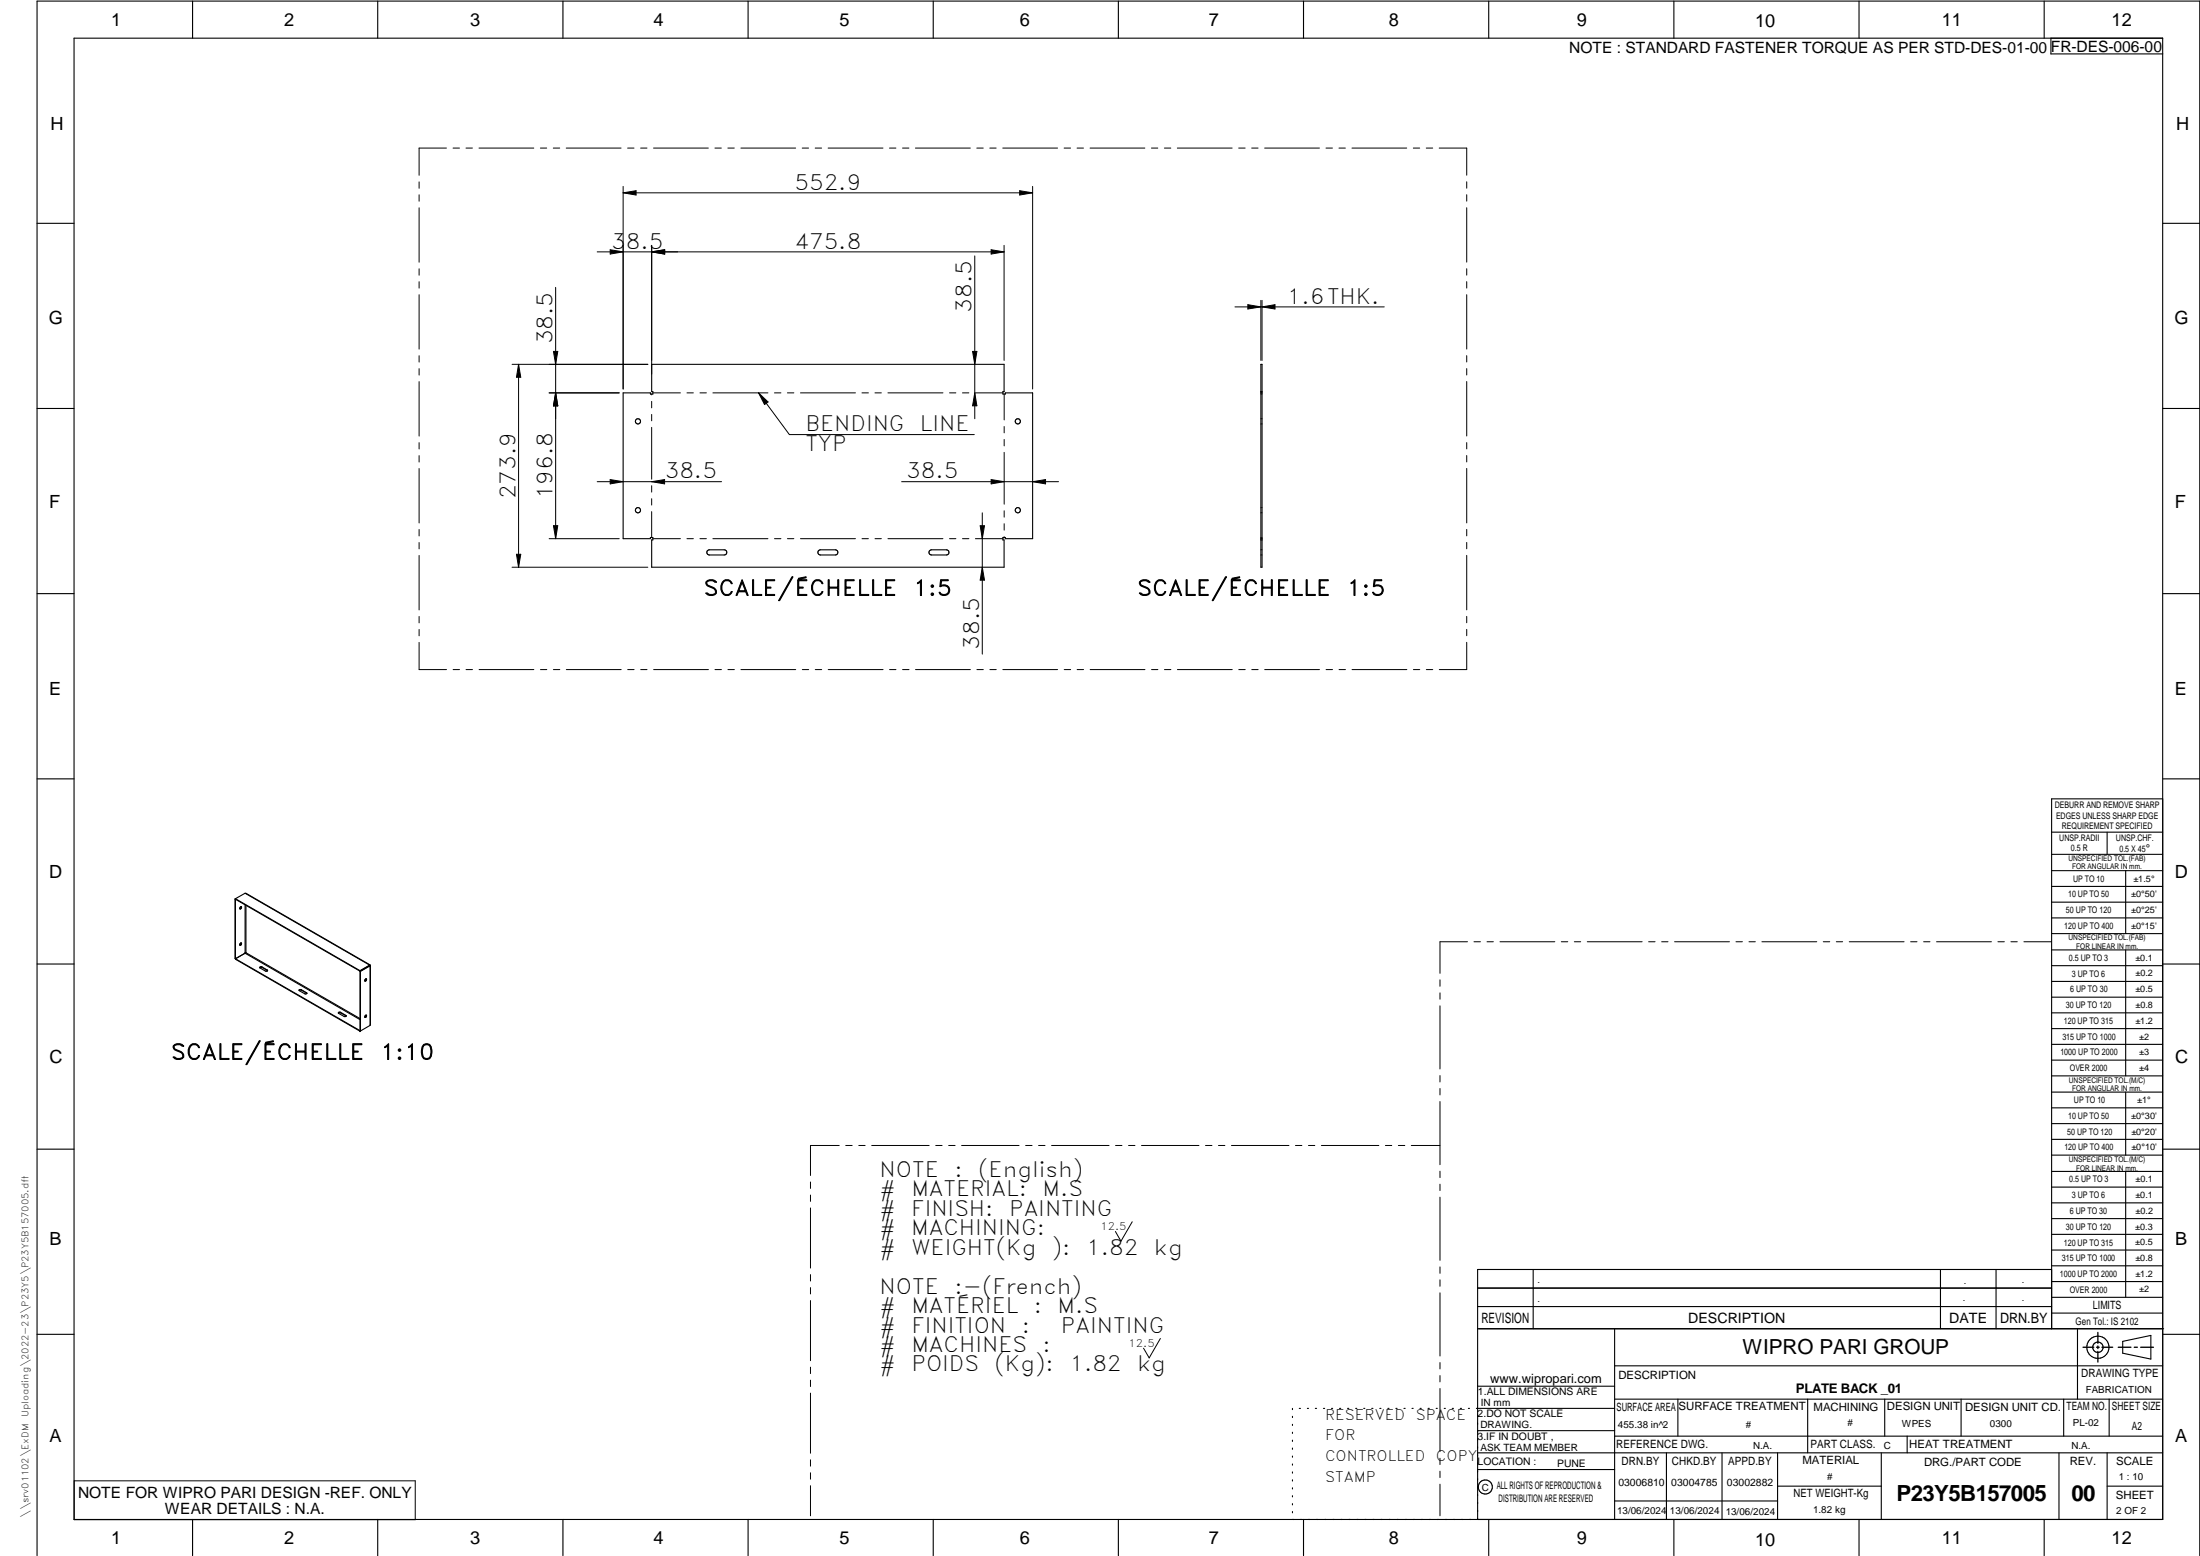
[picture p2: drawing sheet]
<svg xmlns="http://www.w3.org/2000/svg" width="594mm" height="420mm" viewBox="0 0 594 420" stroke-linecap="round" stroke-linejoin="round" font-family="sans-serif">
<g fill="none" stroke="#000" stroke-width=".3">
<path d="M20 10.3h564v400h-564zM52 .3v10M102 .3v10M152 .3v10M202 .3v10M252 .3v10M302 .3v10M352 .3v10M402 .3v10M452 .3v10M502 .3v10M552 .3v10"/>
<path d="M553.8 10.3v4.3h30.2M10 60.3h10M584 60.3h10M176 98.4h95.1v7.3h-.3v.7h.7v-.3h7.3v39.4h-7.3v-.4h-.7v.7h.3v7.4h-95.1v-7.4h.3v-.7h-.7v.4h-7.3v-39.4h7.3v.3h.7v-.7h-.3zM340.5 98.4h.3v54.8h-.3zM10 110.3h10M340.5 106.1h.3M340.5 105.7h.3M584 110.3h10M191.1 148.6l.5-.1h4a.7 .7 0 0 1 .7 .7 .7 .7 0 0 1-.7 .7l-4.3-.1-.4-.5zM221.1 148.6l.5-.1h4a.7 .7 0 0 1 .7 .7 .7 .7 0 0 1-.7 .7l-4.3-.1-.4-.5zM251.1 148.6l.5-.1h4a.7 .7 0 0 1 .6 .7 .7 .7 0 0 1-.6 .7l-4.3-.1-.4-.5z"/>
<path d="M340.5 145.5h.3M340.5 145.8h.3M10 160.3h10M584 160.3h10M10 210.3h10M584 215.7h-30v143.1M584 210.3h10M554 230.7h30M554 224.7h30M554 235.1h30M554 239.4h30M569 224.7v6"/>
<path d="M574 235.1v17M63.5 242.8l.1 16.1M63.5 242.8h.1M63.6 242.7l33.6 19.4M63.6 242.7v16.3l33.6 19.4M63.6 242.8l33.6 19.4M63.6 242.7l-.1 .1M63.6 242.8h.1M63.6 258.9l33.6 19.4M64.8 245l.3-.2a.29 .29 0 0 1 .1 .4 .29 .29 0 0 1-.5 .1zM64.8 254.8l.3-.2a.29 .29 0 0 1 .1 .4 .29 .29 0 0 1-.5 .1zM65.1 244.8l-.3 .6"/>
<path d="M65.1 254.6l-.3 .6M66.2 257.4l-2.6 1.5M66.2 257.3h.2M66.2 244.3v13.1M66.2 257.4l.1 .1M66.3 241.3l33.6 19.2M66.3 241.3l33.4 19.2M66.3 241.3l-2.7 1.4M66.3 257.5l30.9 17.8M66.4 244.5v12.8M66.4 257.3l30.8 17.7M66.4 257.3l-.1 .2"/>
<path d="M554 243.6h30M554 247.9h30M554 252.1h30M554 256.5h30M574 256.5v34M10 260.3h10M70.2 261.3l1.5 .9 .6-.1M70.8 261.1l1.4 .8M70.8 261.1l-.4-.1-.2 .3M70.8 261.1v.1M70.8 261.2l-.6 .1M70.8 261.2l1.4 .8"/>
<path d="M72.2 261.9l.1 .2M72.2 262v.1M72.2 261.9v.1M81.4 267.2l1.4 .9M81.4 267.2h-.6v.2l1.5 .9 .6-.1M81.4 267.2v.2M81.4 267.4h-.6M81.4 267.4l1.4 .8M82.8 268.1l.1 .1M82.8 268.2h.1M82.8 268.1v.1M91.4 273.6l1.5 .8h.6"/>
<path d="M92 273.5l1.4 .8M92 273.3v.2M92 273.5l-.6 .1M92 273.3l1.4 .9M92 273.3h-.5l-.1 .3M93.4 274.2v.1M93.4 274.2l.1 .2M93.4 274.3l.1 .1M97.2 262.1v16.3M97.2 262.2l.1 .1M97.2 278.3h.1M97.2 278.3l.1 .1"/>
<path d="M97.3 278.4h-.1M97.3 262.3v16.1M98.7 274.2l.1-.1a.29 .29 0 0 1 .1 .4 .29 .29 0 0 1-.4 .1zM98.9 264.3l-.4 .6M98.9 274.1l-.4 .6M99.7 260.5l.1 .1M99.8 260.6v.1M99.8 260.5l.1 .2M99.8 260.5h-.1M99.8 260.6l-2.6 1.5M99.8 260.7l.1 .1M99.8 260.7l-2.6 1.5"/>
<path d="M99.8 260.7h.1M99.9 260.7h-.1M99.9 260.7v16M99.9 260.8v16.1l-2.6 1.5M99.9 260.8l-2.6 1.5M100 260.9h-.1M554 260.8h30M554 265h30M554 269.3h30M554 273.5h30M554 277.7h30M584 260.3h10"/>
<path d="M554 282h30M554 286.3h30M554 290.5h30M554 294.9h30M554 299.1h30M574 294.9v17M10 310.3h10M554 303.4h30M554 307.7h30M554 311.9h30M554 316.3h30M574 316.3v34"/>
<path d="M584 310.3h10M554 320.5h30M554 324.8h30M554 329.1h30M554 333.3h30M554 337.5h30M399 358.8h185.3M399 352.8h155M399 347.8h155M414 342.8v16M436 358.8v51.5M524 342.8v16"/>
<path d="M539 342.8v16M554 342.8h-155v67.5M554 341.8h30M554 346.1h30M554 350.3h30M554 354.6h30M561 358.8v19M10 360.3h10M399 374.3h37M436 368.8h148M436 377.8h148M453.1 377.8v10"/>
<path d="M488.1 377.8v14.5M508.9 377.8v10M529.6 377.8v10M557.3 377.8v10M569.5 377.8v10M573.2 362.2l7.6-1.6v6.4l-7.6-1.6zM584 360.3h10M349 380.3v.3M349 382.4v.4M349 384.6v.3M349 386.7v.4M349 388.9v.3"/>
<path d="M349 391v.4M349 393.2v.3M349 395.3v.3M349 397.4v.4M349 399.6v.3M350.9 380.3h.3M353 380.3h.3M355.2 380.3h.3M357.4 380.3h.3M359.6 380.3h.3M361.7 380.3h.3M363.9 380.3h.3"/>
<path d="M366.1 380.3h.3M368.3 380.3h.3M370.4 380.3h.3M372.6 380.3h.3M374.8 380.3h.3M376.9 380.3h.4M379.1 380.3h.3M381.3 380.3h.3M383.4 380.3h.4M385.6 380.3h.4M387.8 380.3h.3M390 380.3h.3"/>
<path d="M392.1 380.3h.4M394.3 380.3h.4M396.5 380.3h.3M399 396.8h37M399 392.3h185M399 386.3h37M436 387.8h148M436 380.3h-37.3M450 392.3v18M465 392.3v18M480 392.3v18M508 392.3v18"/>
<path d="M515 387.8v4.5M556 392.3v18M569 392.3v18M52 410.3v9.8M102 410.3v9.8M152 410.3v9.8M202 410.3v9.8M252 410.3v9.8M302 410.3v9.8M349 401.7v.4M349 403.9v.3M349 406v.4"/>
<path d="M349 408.2v.3M352 410.3v9.8M402 410.3v9.8M436 405.3h44M452 410.3v9.8M480 401.3h28M502 410.3v9.8M552 410.3v9.8M569 401.3h15M10 420.1v-419.8h584v419.8"/>
<circle cx="172.3" cy="113.8" r=".71"/>
<circle cx="274.8" cy="113.8" r=".7"/>
<circle cx="172.3" cy="137.8" r=".71"/>
<circle cx="274.8" cy="137.8" r=".7"/>
<circle cx="98.8" cy="264.6" r=".3"/>
<circle cx="566.5" cy="363.8" r="1.4"/>
<circle cx="566.5" cy="363.8" r="3"/>
<circle cx="401.1" cy="401.5" r="1.91"/>
</g>
<g fill="none" stroke="#000" stroke-width=".27">
<path d="M120.6 40h-7.4v7.3M122.3 40h1.8M125.8 40h1.8M129.3 40h14.8M145.9 40h1.7M149.4 40h1.7M152.9 40h14.8M169.5 40h1.7M173 40h1.7M176.5 40h14.8M193.1 40h1.7M196.5 40h1.8"/>
<path d="M200.1 40h14.8M216.6 40h1.7M220.1 40h1.8M223.6 40h14.8M240.2 40h1.7M243.7 40h1.7M247.2 40h14.8M263.8 40h1.7M267.3 40h1.7M270.8 40h14.8M287.4 40h1.7M290.8 40h1.8"/>
<path d="M294.4 40h14.8M310.9 40h1.7M314.4 40h1.8M317.9 40h14.8M334.5 40h1.7M338 40h1.7M341.5 40h14.8M358.1 40h1.7M361.6 40h1.7M365.1 40h14.8M381.6 40h1.8M385.1 40h1.8"/>
<path d="M388.6 40h7.5v7.3M113.2 49.1v1.7M113.2 52.6v1.7M113.2 56.1v14.7M168.3 50.3v54.8M168.3 52.1h110.5M168.3 52.1l3.5-.6v1.2zM275.4 51.5l3.4 .6-3.4 .6zM278.8 50.3v54.8M396.1 49.1v1.7M396.1 52.6v1.7M396.1 56.1v14.7"/>
<path d="M113.2 72.6v1.7M113.2 76.1v1.7M113.2 79.6v14.7M150 77.6v67.9M161.3 68h109.8M164.8 67.4l3.5 .6-3.5 .6zM176 66.3v34.7M176 68l3.5-.6v1.2zM263.2 69.1v44M267.6 67.4l3.5 .6-3.5 .6zM271.1 66.3v31M396.1 72.6v1.7"/>
<path d="M396.1 76.1v1.7M396.1 79.6v14.7M113.2 96.1v1.7M113.2 99.5v1.8M138.3 98.4h36.6M140 98.4v54.8M140 98.4l.6 3.5h-1.1zM149.5 94.9h1.1l-.6 3.5zM262.6 94.9h1.2l-.6 3.5zM333.5 82.9h40.3M337 82.3l3.5 .6-3.5 .5zM340.5 81.1v16.2"/>
<path d="M340.8 82.9l3.5-.6v1.1zM340.8 81.1v16.2M396.1 96v1.7M396.1 99.5v1.8M113.2 103v14.8M113.2 119.5v1.7M148.3 106.1h18.9M150 106.1l.6 3.5h-1.1zM176 106.4v.2M176 108.4v1.7M176 111.9v1.7M176 115.4v14"/>
<path d="M176.3 106.1h7.4M185.5 106.1h1.7M189 106.1h1.7M192.5 106.1h14.9M204.8 106.1l8.4 11.2h49.9M204.8 106.1l2.6 2.4-.9 .7zM209.1 106.1h1.8M212.6 106.1h1.8M216.1 106.1h14.9M232.8 106.1h1.7M236.3 106.1h1.7M239.8 106.1h14.8"/>
<path d="M256.4 106.1h1.7M259.9 106.1h1.7M263.2 106.1l.6 3.5h-1.2zM263.4 106.1h7.4M271.2 106.4v7M271.2 115.2v1.7M271.2 118.7v1.7M340.5 106.4h.1M340.5 113.1h.1M340.5 114.5h.1M340.7 106.4h.1M340.7 114.5h.1"/>
<path d="M340.7 113.1h.1M396.1 103v14.7M396.1 119.5v1.7M113.2 123v1.8M113.2 126.5v14.7M161.3 130.1h33.6M164.8 129.5l3.5 .6-3.5 .6zM176 130.1l3.5-.6v1.2zM176 131.1v1.8M176 134.7v1.7M176 138.2v6.9M243.5 130.1h42.3"/>
<path d="M265.3 138.5v38.1M267.6 129.5l3.6 .6-3.6 .6zM271.2 122.2v13.9M271.2 137.9v1.7M278.8 130.1l3.5-.6v1.2zM340.5 137.1h.1M340.5 138.5h.1M340.7 138.5h.1M340.7 137.1h.1M396.1 123v1.7M396.1 126.5v14.7M113.2 143v1.7"/>
<path d="M113.2 146.5v1.7M113.2 150v14.7M138.3 153.2h36.6M139.5 149.7h1.1l-.6 3.5zM148.3 145.5h18.9M149.5 141.9h1.1l-.6 3.6zM176.3 145.5h7.4M185.5 145.5h1.7M189 145.5h1.7M192.5 145.5h14.9M209.1 145.5h1.8M212.6 145.5h1.8"/>
<path d="M216.1 145.5h14.9M232.8 145.5h1.7M236.3 145.5h1.7M239.8 145.5h14.8M256.4 145.5h1.7M259.9 145.5h1.7M263.4 145.5h7.4M264.7 142h1.1l-.5 3.5zM265.3 153.2l.5 3.5h-1.1zM271.2 141.4v1.8M271.2 144.9v.2M340.5 145.1h.1"/>
<path d="M340.5 148.5h.1M340.5 149.9h.1M340.7 145.1h.1M340.7 148.5h.1M340.7 149.9h.1M396.1 143v1.7M396.1 146.5v1.7M396.1 150v14.7M113.2 173.5v7.3h7.4M113.2 166.5v1.7M113.2 170v1.7M396.1 166.4v1.8"/>
<path d="M396.1 169.9v1.8M396.1 173.4v7.4h-7.4M122.4 180.8h1.7M125.9 180.8h1.7M129.4 180.8h14.8M145.9 180.8h1.8M149.4 180.8h1.8M152.9 180.8h14.8M169.5 180.8h1.7M173 180.8h1.7M176.5 180.8h14.8M193.1 180.8h1.7"/>
<path d="M196.6 180.8h1.7M200.1 180.8h14.8M216.7 180.8h1.7M220.1 180.8h1.8M223.6 180.8h14.9M240.2 180.8h1.7M243.7 180.8h1.8M247.2 180.8h14.8M263.8 180.8h1.7M267.3 180.8h1.7M270.8 180.8h14.8M287.4 180.8h1.7"/>
<path d="M290.9 180.8h1.7M294.4 180.8h14.8M311 180.8h1.7M314.4 180.8h1.8M317.9 180.8h14.9M334.5 180.8h1.7M338 180.8h1.7M341.5 180.8h14.8M358.1 180.8h1.7M361.6 180.8h1.7M365.1 180.8h14.8M381.7 180.8h1.7"/>
<path d="M385.2 180.8h1.7M396.3 254.3h-7.5v8.5M398 254.3h1.8M401.5 254.3h1.8M405 254.3h14.9M421.6 254.3h1.7M425.1 254.3h1.7M428.6 254.3h14.8M445.2 254.3h1.7M448.7 254.3h1.7M452.2 254.3h14.8M468.8 254.3h1.7"/>
<path d="M472.3 254.3h1.7M475.8 254.3h14.8M492.4 254.3h1.7M495.9 254.3h1.7M499.4 254.3h14.8M515.9 254.3h1.8M519.4 254.3h1.8M522.9 254.3h14.9M539.5 254.3h1.7M543 254.3h1.7M546.5 254.3h7.4M388.8 264.6v1.7"/>
<path d="M388.8 268.1v1.7M388.8 271.6v17M388.8 290.4v1.8M388.8 293.9v1.8M388.8 297.4v17.1M218.9 319.2v1.7M226.6 309.3h-7.7v8.1M228.4 309.3h1.7M231.9 309.3h1.7M235.4 309.3h15.5M252.7 309.3h1.7M256.2 309.3h1.7"/>
<path d="M259.7 309.3h15.5M277 309.3h1.7M280.5 309.3h1.7M284 309.3h15.5M301.2 309.3h1.8M304.8 309.3h1.7M308.2 309.3h15.6M325.5 309.3h1.8M329 309.3h1.8M332.5 309.3h15.6M349.8 309.3h1.8M353.3 309.3h1.7"/>
<path d="M356.8 309.3h15.5M374.1 309.3h1.7M377.6 309.3h1.7M381.1 309.3h7.7M388.8 316.3v1.7M388.8 319.8v1.7M218.9 322.7v1.7M218.9 326.2v16.2M305.7 329.9l-3 5.3-1.5-2.7M388.8 323.3v17M218.9 344.2v1.7M218.9 347.7v1.7"/>
<path d="M218.9 351.2v16.2M388.8 342.1v1.7M388.8 345.6v1.7M388.8 349.1v17.1M218.9 369.2v1.7M218.9 372.7v1.7M218.9 376.2v16.2M313.3 361.4l-3 5.3-1.5-2.7M388.8 367.9v1.8M388.8 371.4v1.7M388.8 374.9v17.1M20 399.9h92.1v10.5h-92.1z"/>
<path d="M218.9 394.2v1.7M218.9 397.7v1.7M388.8 393.8v1.7M388.8 397.3v1.7M218.9 401.2v8.1M388.8 400.8v8.5"/>
</g>
<path d="M566.5 359.8v2.9M562.5 363.8h2.9M566.1 363.8h.8M566.5 363.5v.7M566.5 364.9v2.9M567.6 363.8h2.9M572 363.8h3.4M576.3 363.8h.9M578.1 363.8h3.4" fill="none" stroke="#000" stroke-width=".36"/>
<g fill="#000">
<path d="M168.3 52.1l3.5-.6v1.2zM275.4 51.5l3.4 .6-3.4 .6zM164.8 67.4l3.5 .6-3.5 .6zM176 68l3.5-.6v1.2zM267.6 67.4l3.5 .6-3.5 .6zM149.5 94.9h1.1l-.6 3.5zM262.6 94.9h1.2l-.6 3.5zM337 82.3l3.5 .6-3.5 .5zM340.8 82.9l3.5-.6v1.1zM140 98.4l.6 3.5h-1.1zM150 106.1l.6 3.5h-1.1zM204.8 106.1l2.6 2.4-.9 .7z"/>
<path d="M263.2 106.1l.6 3.5h-1.2zM164.8 129.5l3.5 .6-3.5 .6zM176 130.1l3.5-.6v1.2zM267.6 129.5l3.6 .6-3.6 .6zM278.8 130.1l3.5-.6v1.2zM139.5 149.7h1.1l-.6 3.5zM149.5 141.9h1.1l-.6 3.6zM265.3 153.2l.5 3.5h-1.1zM264.7 142h1.1l-.5 3.5z"/>
</g>
<g font-size="6">
<text x="512.1" y="405.2">P23Y5B157005</text>
<text x="559.4" y="405.2">00</text>
</g>
<g font-size="5.7">
<text x="214.5" y="51.2">552.9</text>
<text x="165.1" y="67.1">38.5</text>
<text x="214.5" y="67.1">475.8</text>
<text x="347.5" y="82">1.6THK.</text>
<text x="262.3" y="84.4" transform="rotate(-90 262.3 84.4)">38.5</text>
<text x="149.2" y="92.9" transform="rotate(-90 149.2 92.9)">38.5</text>
<text x="217.5" y="116.5">BENDING</text>
<text x="248.4" y="116.5">LINE</text>
<text x="217.5" y="121.7">TYP</text>
<text x="179.5" y="129.2">38.5</text>
<text x="244.7" y="129.2">38.5</text>
<text x="139.2" y="134.8" transform="rotate(-90 139.2 134.8)">273.9</text>
<text x="149.2" y="134.8" transform="rotate(-90 149.2 134.8)">196.8</text>
<text x="190" y="160.8">SCALE/ÉCHELLE</text>
<text x="246.6" y="160.8">1:5</text>
<text x="307.1" y="160.8">SCALE/ÉCHELLE</text>
<text x="363.7" y="160.8">1:5</text>
<text x="264.4" y="175.4" transform="rotate(-90 264.4 175.4)">38.5</text>
<text x="46.2" y="286.1">SCALE/ÉCHELLE</text>
<text x="102.7" y="286.1">1:10</text>
<text x="237.5" y="317.8">NOTE</text>
<text x="257.7" y="317.8">:</text>
<text x="264.2" y="317.8">(English)</text>
<text x="237.5" y="323.1">#</text>
<text x="246.1" y="323.1">MATERIAL:</text>
<text x="281.5" y="323.1">M.S</text>
<text x="237.5" y="328.3">#</text>
<text x="246.1" y="328.3">FINISH:</text>
<text x="272.5" y="328.3">PAINTING</text>
<text x="237.5" y="333.6">#</text>
<text x="246.1" y="333.6">MACHINING:</text>
<text x="237.5" y="338.8">#</text>
<text x="246.1" y="338.8">WEIGHT(Kg</text>
<text x="284" y="338.8">):</text>
<text x="293.3" y="338.8">1.82</text>
<text x="311.6" y="338.8">kg</text>
<text x="237.5" y="349.3">NOTE</text>
<text x="257.7" y="349.3">:-(French)</text>
<text x="237.5" y="354.6">#</text>
<text x="237.5" y="359.8">#</text>
<text x="246.1" y="354.6">MATÉRIEL</text>
<text x="246.1" y="359.8">FINITION</text>
<text x="275.9" y="359.8">:</text>
<text x="279.2" y="354.6">:</text>
<text x="285.6" y="354.6">M.S</text>
<text x="286.5" y="359.8">PAINTING</text>
<text x="237.5" y="365.1">#</text>
<text x="246.1" y="365.1">MACHINES</text>
<text x="281.6" y="365.1">:</text>
<text x="237.5" y="370.3">#</text>
<text x="246.1" y="370.3">POIDS</text>
<text x="268.6" y="370.3">(Kg):</text>
<text x="288.8" y="370.3">1.82</text>
<text x="307.1" y="370.3">kg</text>
</g>
<text font-size="5.6" x="470.5" y="365.5">WIPRO PARI GROUP</text>
<g font-size="4.9">
<text x="30" y="7">1</text>
<text x="76.7" y="7">2</text>
<text x="127" y="7">3</text>
<text x="176.5" y="7">4</text>
<text x="226.7" y="7">5</text>
<text x="275.4" y="7">6</text>
<text x="326.4" y="7">7</text>
<text x="375" y="7">8</text>
<text x="425.8" y="7">9</text>
<text x="473.9" y="7.4">10</text>
<text x="524.3" y="7">11</text>
<text x="570.2" y="7">12</text>
<text x="13.6" y="35.2">H</text>
<text x="587.6" y="35.2">H</text>
<text x="13.2" y="87.5">G</text>
<text x="587.2" y="87.5">G</text>
<text x="13.3" y="137.1">F</text>
<text x="587.3" y="137.1">F</text>
<text x="13.3" y="187.6">E</text>
<text x="587.3" y="187.6">E</text>
<text x="13.3" y="237">D</text>
<text x="587.3" y="237">D</text>
<text x="13.4" y="287.1">C</text>
<text x="587.4" y="287.1">C</text>
<text x="13.4" y="336.3">B</text>
<text x="587.4" y="336.3">B</text>
<text x="13.4" y="389.3">A</text>
<text x="587.4" y="389.3">A</text>
<text x="30" y="417">1</text>
<text x="76.7" y="417">2</text>
<text x="127" y="417">3</text>
<text x="176.5" y="417">4</text>
<text x="226.7" y="417">5</text>
<text x="275.4" y="417">6</text>
<text x="326.4" y="417">7</text>
<text x="375" y="417">8</text>
<text x="425.8" y="417">9</text>
<text x="473.9" y="417.4">10</text>
<text x="524.3" y="417">11</text>
<text x="570.2" y="417">12</text>
</g>
<g font-size="4.2">
<text x="423.7" y="14.3">NOTE : STANDARD FASTENER TORQUE AS PER STD-DES-01-00</text>
<text x="553.8" y="14">FR-DES-006-00</text>
<text x="21.1" y="404.4">NOTE FOR WIPRO PARI DESIGN -REF. ONLY</text>
<text x="44.5" y="408.9">WEAR DETAILS : N.A.</text>
</g>
<g font-size="3.9">
<text x="357.8" y="383.4">RESERVED</text>
<text x="382.3" y="383.4">SPACE</text>
<text x="357.8" y="388.9">FOR</text>
<text x="357.8" y="394.5">CONTROLLED</text>
<text x="387.8" y="394.5">COPY</text>
<text x="357.8" y="400.1">STAMP</text>
</g>
<g font-size="3.8">
<text x="400.1" y="357.1">REVISION</text>
<text x="455.9" y="357.1">DESCRIPTION</text>
<text x="526.4" y="357.1">DATE</text>
<text x="540.1" y="357.1">DRN.BY</text>
</g>
<text font-size="3.6" x="485" y="376.2">PLATE BACK _01</text>
<text font-size="3.5" x="402.4" y="373.3">www.wipropari.com</text>
<g font-size="3.1">
<text x="565.2" y="353.5">LIMITS</text>
<text x="562" y="371.7">DRAWING TYPE</text>
<text x="437" y="372.3">DESCRIPTION</text>
<text x="436.5" y="380.9">SURFACE AREA</text>
<text x="453.3" y="380.9">SURFACE TREATMENT</text>
<text x="489.7" y="380.9">MACHINING</text>
<text x="509.5" y="380.9">DESIGN UNIT</text>
<text x="530.6" y="380.9">DESIGN UNIT CD.</text>
<text x="558" y="380.7">TEAM NO.</text>
<text x="570.3" y="380.7">SHEET SIZE</text>
<text x="575.6" y="386.1">A2</text>
<text x="436.4" y="391.1">REFERENCE DWG.</text>
<text x="437.9" y="395.5">DRN.BY</text>
<text x="451.5" y="395.5">CHKD.BY</text>
<text x="466.6" y="395.5">APPD.BY</text>
<text x="486.7" y="395.4">MATERIAL</text>
<text x="488.9" y="391">PART CLASS.</text>
<text x="515.6" y="391">HEAT TREATMENT</text>
<text x="519.6" y="395.9">DRG./PART CODE</text>
<text x="558.9" y="395.6">REV.</text>
<text x="571.4" y="395.6">SCALE</text>
<text x="484.3" y="404.3">NET WEIGHT-Kg</text>
<text x="571.4" y="404.7">SHEET</text>
</g>
<text font-size="3" x="579.5" y="230.1">°</text>
<g font-size="2.8">
<text x="297.2" y="332.1">12.5</text>
<text x="560.5" y="357.7">Gen Tol.: IS 2102</text>
<text x="304.8" y="363.6">12.5</text>
<text x="399.1" y="376.7">1.ALL DIMENSIONS ARE</text>
<text x="399" y="382.7">2.DO NOT SCALE</text>
<text x="399" y="388.7">3.IF IN DOUBT ,</text>
<text x="399" y="395.5">LOCATION :</text>
<text x="420.5" y="396">PUNE</text>
<text x="437" y="401.3">03006810</text>
<text x="451.3" y="401.2">03004785</text>
<text x="466.3" y="401.3">03002882</text>
<text x="404.2" y="402">ALL RIGHTS OF REPRODUCTION &amp;</text>
<text x="404.7" y="405.4">DISTRIBUTION ARE RESERVED</text>
</g>
<g font-size="2.7">
<text x="563.2" y="376.2">FABRICATION</text>
<text x="399.9" y="379.7">IN mm</text>
<text x="399.8" y="385.7">DRAWING.</text>
<text x="436.9" y="385.5">455.38 in^2</text>
<text x="471.4" y="385.6">#</text>
<text x="498.9" y="385.1">#</text>
<text x="513.6" y="385.3">WPES</text>
<text x="537.3" y="385.2">0300</text>
<text x="559.7" y="385.2">PL-02</text>
<text x="399.8" y="391.8">ASK TEAM MEMBER</text>
<text x="473.4" y="391.2">N.A.</text>
<text x="508.7" y="391.2">C</text>
<text x="559.4" y="391.2">N.A.</text>
<text x="493.4" y="399.6">#</text>
<text x="572.1" y="399.8">1 : 10</text>
<text x="400.1" y="402.5">C</text>
<text x="436.7" y="408.7">13/06/2024</text>
<text x="450.9" y="408.8">13/06/2024</text>
<text x="466" y="409">13/06/2024</text>
<text x="489.6" y="408.5">1.82 kg</text>
<text x="571.5" y="408.7">2 OF 2</text>
</g>
<g font-size="2.5">
<text x="559.2" y="229.9">0.5 R</text>
<text x="572.3" y="230.1">0.5 X 45</text>
<text x="559.4" y="323.5">3 UP TO 6</text>
<text x="558.9" y="327.8">6 UP TO 30</text>
<text x="557.8" y="332">30 UP TO 120</text>
<text x="415.2" y="346.4">.</text>
<text x="530.3" y="346.6">.</text>
<text x="545.9" y="346.4">.</text>
<text x="415.2" y="351.5">.</text>
<text x="530.1" y="351.3">.</text>
<text x="545.9" y="351.4">.</text>
</g>
<g font-size="2.4">
<text x="554.9" y="218.3">DEBURR AND REMOVE SHARP</text>
<text x="555.2" y="221.1">EDGES UNLESS SHARP EDGE</text>
<text x="556.1" y="227.2">UNSP.RADII</text>
<text x="556.8" y="223.8">REQUIREMENT SPECIFIED</text>
<text x="571.4" y="227">UNSP.CHF.</text>
<text x="559.8" y="238">UP TO 10</text>
<text x="576.1" y="238.1">±1.5°</text>
<text x="558.5" y="242.3">10 UP TO 50</text>
<text x="575.5" y="242.3">±0°50'</text>
<text x="557.4" y="250.8">120 UP TO 400</text>
<text x="557.9" y="246.5">50 UP TO 120</text>
<text x="575.5" y="250.8">±0°15'</text>
<text x="575.5" y="246.6">±0°25'</text>
<text x="558.7" y="259.4">0.5 UP TO 3</text>
<text x="559.5" y="263.7">3 UP TO 6</text>
<text x="576.6" y="259.4">±0.1</text>
<text x="576.6" y="263.7">±0.2</text>
<text x="559" y="268">6 UP TO 30</text>
<text x="576.6" y="268">±0.5</text>
<text x="557.9" y="272.2">30 UP TO 120</text>
<text x="576.6" y="272.2">±0.8</text>
<text x="556.9" y="280.7">315 UP TO 1000</text>
<text x="557.3" y="276.5">120 UP TO 315</text>
<text x="576.6" y="276.5">±1.2</text>
<text x="577.7" y="280.7">±2</text>
<text x="556.4" y="284.9">1000 UP TO 2000</text>
<text x="577.6" y="285">±3</text>
<text x="558.9" y="289.2">OVER 2000</text>
<text x="577.7" y="289.3">±4</text>
<text x="560" y="297.9">UP TO 10</text>
<text x="577.1" y="297.9">±1°</text>
<text x="558.5" y="302.1">10 UP TO 50</text>
<text x="575.5" y="302.2">±0°30'</text>
<text x="557.5" y="310.6">120 UP TO 400</text>
<text x="558.2" y="306.4">50 UP TO 120</text>
<text x="575.5" y="310.6">±0°10'</text>
<text x="575.5" y="306.4">±0°20'</text>
<text x="558.8" y="319.2">0.5 UP TO 3</text>
<text x="576.6" y="323.5">±0.1</text>
<text x="576.6" y="319.3">±0.1</text>
<text x="576.7" y="327.8">±0.2</text>
<text x="576.6" y="332">±0.3</text>
<text x="556.8" y="340.6">315 UP TO 1000</text>
<text x="557.3" y="336.3">120 UP TO 315</text>
<text x="576.6" y="336.3">±0.5</text>
<text x="576.6" y="340.6">±0.8</text>
<text x="556.2" y="344.8">1000 UP TO 2000</text>
<text x="576.6" y="344.8">±1.2</text>
<text x="558.9" y="349">OVER 2000</text>
<text x="577.7" y="349">±2</text>
<text x="7.7" y="382.7" transform="rotate(-90 7.7 382.7)">Uploading\2022-23\P23Y5\P23Y5B157005.dft</text>
<text x="7.7" y="409.9" transform="rotate(-90 7.7 409.9)">\\srv01102\ExDM</text>
</g>
<g font-size="2.1">
<text x="558.6" y="232.4">UNSPECIFIED TOL.(FAB)</text>
<text x="559.5" y="234.8">FOR ANGULAR IN mm.</text>
<text x="558.6" y="254">UNSPECIFIED TOL.(FAB)</text>
<text x="560.7" y="256.3">FOR LINEAR IN mm.</text>
<text x="558.7" y="292.4">UNSPECIFIED TOL.(M/C)</text>
<text x="559.6" y="294.7">FOR ANGULAR IN mm.</text>
<text x="558.7" y="313.8">UNSPECIFIED TOL.(M/C)</text>
<text x="560.6" y="316.2">FOR LINEAR IN mm.</text>
</g>
</svg>
